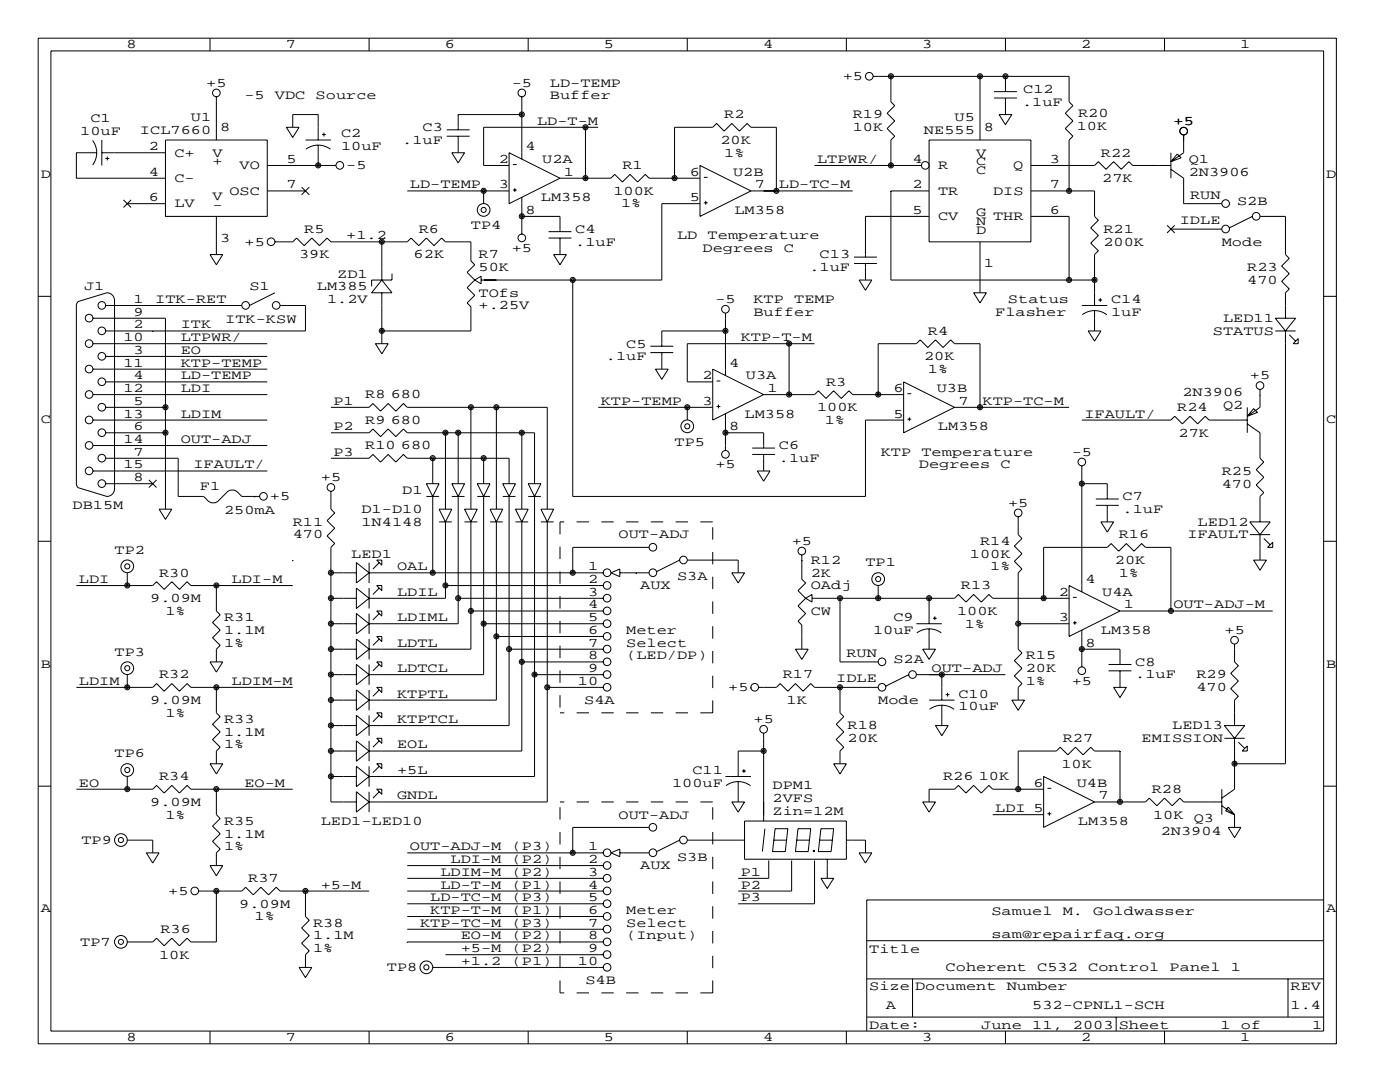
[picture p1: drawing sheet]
<svg xmlns="http://www.w3.org/2000/svg" width="279mm" height="216mm" viewBox="0 0 279 216" stroke-linecap="round" stroke-linejoin="round" font-family="sans-serif">
<g fill="none" stroke="#000" stroke-width=".2">
<path d="M7.6 7.6h259.1v200.7h-259.1zM10.2 10.2h254v195.5h-254zM41.9 7.6v2.6M43.2 19.3v8.6M73.7 7.6v2.6M104.1 19.3v12.4M105.4 7.6v2.6M137.2 7.6v2.6M168.9 7.6v2.6M174.2 15.2h39.2v5.1l.7 .8-1.5 1.5 1.5 1.5-1.5 1.6 1.5 1.5-.7 .7v10.2M177.8 15.2v5.1l.8 .8-1.6 1.5 1.6 1.5-1.6 1.6 1.6 1.5-.8 .7v5.1M195.6 15.2v12.7"/>
<path d="M198.4 19.6h4.5M198.4 18.3h4.5M200.7 15.2h.1M200.7 7.6v2.6M200.7 15.2v3.1M200.7 19.6v3.3M232.4 7.6v2.6M18.5 28a4.1 4.1 0 0 1 0 4.9M19.3 30.5h-4.1v5.1h17.8M20.3 30.5h12.7M20.3 27.9v5.1M21 31.6h.8"/>
<path d="M21.4 31.2v.8M24.6 39.9l1.6 1.5M26.2 39.9l-1.6 1.5M33 27.9h20.3v15.3h-20.3zM53.3 33h13.8M53.3 38.1h7.7M57.1 25.4h2.6l-1.3 2zM58.4 25.4v-2.5h5.1v5M60.2 37.3l1.5 1.6M61 27.9h5M61.1 29.8a4.1 4.1 0 0 1 4.8 0M61.7 37.3l-1.5 1.6"/>
<path d="M63.5 29v4M64.3 26.8h.7M64.6 26.5v.7M81.3 38.1h20.3M89.2 27.2h4.5M89.2 25.9h4.5M90.2 30.5h2.5l-1.3 2zM91.4 22.9h.1M91.4 22.9h12.7M91.4 22.9v3M91.4 27.2v3.3M96.5 38.1h.1"/>
<path d="M96.5 38.1v2.5M101.6 30.5l10.2 5.1-10.2 5zM102.4 37.9h.7M102.4 32.8h.7M102.7 37.5v.8M104.1 39.4v7.3M111.8 35.6h10.1l.8-.8 1.5 1.5 1.5-1.5 1.6 1.5 1.5-1.5 .7 .8h10.2M116.8 35.6h.1M116.8 25.4v10.2M119.4 25.4h-22.9v7.6h5.1M134.6 35.6v-10.2h7.6l.8-.8 1.5 1.6 1.5-1.6 1.6 1.6 1.5-1.6 .8 .8h5v12.7M139.7 33l10.2 5.1-10.2 5.1z"/>
<path d="M140.5 35.4h.7M149.9 38.1h20.3M162.6 33h21.3M177.8 38.1h.1M177.8 38.1v17.8h40.6M177.8 38.1h7.6M185.4 27.9h20.3v20.4h-20.3zM199.4 22.9h2.5l-1.2 2zM205.7 33h12.7l.8-.7 1.5 1.5 1.5-1.5 1.6 1.5 1.5-1.5 .8 .7h7.6M205.7 38.1h12.7v5.1l.8 .7-1.5 1.6 1.5 1.5-1.5 1.5 1.5 1.5-.8 .8v10.2M233.7 33.8l2.5 1.8v5h7.6M233.7 30.5v5.1"/>
<path d="M234.9 30.7l.8 .8-2 .8zM236.2 27.9h.1M236.2 26.9v3.6l-2.5 1.8M7.6 59.1h2.6M25.4 40.6h7.6M41.9 50.8h2.5l-1.2 2zM43.2 43.2v7.6M54.9 48.3h3.5l.8-.8 1.5 1.5 1.5-1.5 1.6 1.5 1.5-1.5 .7 .8h15.3l.7-.8 1.6 1.5 1.5-1.5 1.5 1.5 1.5-1.5 .8 .8h5.1v3.8l.7 .7-1.5 1.6 1.5 1.5M54.9 58.4l-5.1 2.6M76.2 48.3h.1M76.2 55.9l2 2.5h-4zM76.2 48.3v7.6"/>
<path d="M76.2 58.4v10.2M78.2 54.6v1.3h-4v1.2M94.7 55.9l-1.5 1.5 1.5 1.5-1.5 1.6 .8 .7v4.8h-17.8M94.7 55.9l1.3-.8v1.5zM104.1 43.2h7.7v3M109.5 47.5h4.5M109.5 46.2h4.5M110.5 50.8h2.5l-1.2 2zM111.8 47.5v3.3M114.3 55.9h.1M114.3 55.9v43.2h58.4v-15.3h7.6M139.7 40.6h-7.6v15.3h-36.1"/>
<path d="M140.5 40.5h.7M140.8 40.1v.7M170.4 52.6h4.6M170.4 51.3h4.6M171.4 55.9h2.6l-1.3 2zM172.7 52.6v3.3M185.4 43.2h-12.7v8.1M194.3 58.4h2.5l-1.2 2.1zM195.6 48.3v10.1M205.7 43.2h7.7v12.7M219.2 59.9h.8M219.6 59.5v.7"/>
<path d="M232.9 45l1.5 1.5M233.7 45.7h10.1M234.4 45l-1.5 1.5M249.9 43.2l-4.5 2.3M251.5 43.2h5v7.6l.8 .8-1.5 1.5 1.5 1.5-1.5 1.5 1.5 1.6-.8 .7v5.1M264.2 59.1h2.5M18.5 78.7h34.8M18.5 73.7h34.8M18.5 68.6h34.8M18.5 63.5h14.5v38.1M21.1 61h27.2M21.1 76.2h32.2"/>
<path d="M21.1 71.1h32.2M30.5 66h.1M55.9 61h5.1v5h-39.9M74.9 68.6h2.6l-1.3 2zM129.8 70.4h4.6M129.8 69.1h4.6M130.8 73.7h2.5l-1.2 2zM132.1 70.4v3.3M142.2 73.7l10.2 5-10.2 5.1zM143 76h.8M144.8 66h-12.7v3.1M144.8 62.5v12.4"/>
<path d="M152.4 78.7h10.2l.7-.7 1.5 1.5 1.6-1.5 1.5 1.5 1.5-1.5 .8 .7h10.1M157.5 68.6v10.1M162.6 68.6h-25.4v7.6h5M175.3 78.7v-10.1h7.6l.7-.8 1.6 1.5 1.5-1.5 1.5 1.5 1.5-1.5 .8 .8h5.1v12.7M180.3 76.2l10.2 5.1-10.2 5.1zM181.1 78.6h.8M215.9 61h5.1M216 62.8a4.1 4.1 0 0 1 4.9 0M217.2 66h2.5l-1.3 2.1zM218.4 62v4M251.5 78.7h.1M251.5 77.7v3.6l-2.6 1.8"/>
<path d="M254.5 66h4.1M254.5 63.5h4.1l-2.1 2.5zM256.5 66v86.4h-10.1M257.3 66.8l1.3 1.3M258.1 68.6l1-1v1zM15.5 97.2l-.3-.7 .1-35.8 .2-.5 5.8-1.8a1.52 1.52 0 0 1 1.6 1.5v37.6a1.52 1.52 0 0 1-1.6 1.6l-5.8-1.8M18.5 94h34.8M18.5 88.9h34.8M18.5 83.8h34.8M21.1 96.5h9.4M21.1 91.4h14.5v7.7h5l1.1 1 .5 .2h.7l.5-.2 2.1-2.1 .5-.2h.7l.5 .2 1.1 1.1h3.5M21.1 86.4h11.9"/>
<path d="M21.1 81.3h11.9M29.7 95.8l1.5 1.5M31.2 95.8l-1.5 1.5M50.8 99.1h.1M66 91.4h7.7l.7-.7 1.5 1.5 1.6-1.5 1.5 1.5 1.5-1.5 .8 .7h20.3v5.1M66 86.4h7.7l.7-.8 1.5 1.5 1.6-1.5 1.5 1.5 1.5-1.5 .8 .8h25.4v10.1M66 81.3h7.7l.7-.8 1.5 1.5 1.6-1.5 1.5 1.5 1.5-1.5 .8 .8h27.9v20.3M66 98v3.6l.8 .8-1.5 1.5 1.5 1.5-1.5 1.5 1.5 1.6-.8 .7v50.8h5.1M85.1 96.5h2.5l-1.2 2.6zM85.1 99.1h2.5M86.4 91.4v5.1M86.4 99.1v15.2"/>
<path d="M88.9 86.4v15.2M90.2 96.5h2.5l-1.3 2.6zM90.2 99.1h2.5M91.4 86.4v10.1M91.4 99.1v25.4h-17.7M94 81.3v20.3M95.2 96.5h2.6l-1.3 2.6zM95.2 99.1h2.6M96.5 99.1v35.5h-22.8M96.5 91.4v5.1M99.1 81.3v20.3M100.3 96.5h2.6l-1.3 2.6z"/>
<path d="M100.3 99.1h2.6M101.6 99.1v45.7h-27.9M104.1 86.4v15.2M105.4 96.5h2.5l-1.2 2.6zM105.4 99.1h2.5M106.7 99.1v55.8h-33M119.4 81.3h22.8M137.2 81.3h.1M137.2 81.3v2.5M143 81.1h.8M143.4 80.7v.8M144.8 86.4h7.6v3"/>
<path d="M144.8 82.5v7.4M150.1 90.7h4.6M150.1 89.4h4.6M151.1 94h2.6l-1.3 2zM152.4 90.7v3.3M181.1 83.6h.8M181.5 83.3v.7M190.5 81.3h22.9M215.9 96.5h5.1v3.1M215.9 83.8h17.8l.7-.7 1.6 1.5 1.5-1.5 1.5 1.5 1.5-1.5 .8 .7h7.6M215.9 93v25.1M218.7 99.6h4.6"/>
<path d="M248.9 84.6l2.6 1.8v5l.7 .8-1.5 1.5 1.5 1.5-1.5 1.6 1.5 1.5-.7 .8v5M248.9 81.3v5.1M250.2 81.5l.8 .8-2.1 .8zM7.6 108h2.6M15.2 116.8h15.3l.7-.7 1.6 1.5 1.5-1.5 1.5 1.5 1.5-1.5 .8 .7h20.3M25.4 114.3v2.5M31.7 101.6h2.6l-1.3 2zM43.2 116.8v5.1l.7 .8-1.5 1.5 1.5 1.5-1.5 1.6 1.5 1.5-.7 .7v2.6M58.4 111.8h.1M66 114.3h5.1M66 119.4h5.1M71.1 117.3l2.6 2.1-2.6 2z"/>
<path d="M71.1 112.3l2.6 2-2.6 2zM73.7 112.3v4M73.7 117.3v4.1M73.7 114.3h46.7M75.2 111.8h1v1zM75.2 116.8h1v1.1zM75.7 117.3l-1.3 1.3M75.7 112.3l-1.3 1.2M87.6 101.6h2.6l-1.3 2.5zM87.6 104.1h2.6M88.9 104.1v15.3h-15.2M88.9 116.8h31.5"/>
<path d="M91.4 119.4h29M92.7 101.6h2.5l-1.2 2.5zM92.7 104.1h2.5M94 104.1v25.4h-20.3M97.8 101.6h2.5l-1.2 2.5zM97.8 104.1h2.5M99.1 104.1v35.6h-25.4M102.9 101.6h2.5l-1.3 2.5zM102.9 104.1h2.5M104.1 104.1v45.8h-30.4M107.9 101.6h2.6l-1.3 2.5zM107.9 104.1h2.6"/>
<path d="M109.2 104.1v55.9h-35.5M121.9 114.3l1.8-.8v1.6zM123.7 114.3h5.8M127 114.3h.1M129.5 109.2h-15.2v5.1M135.6 111.8l-4.5 2.2M137.2 111.8h10.1v2.5M146 114.3h2.6l-1.3 2zM160 111.8h.1M160 110.7v4.9l.8 .7-1.5 1.6 1.5 1.5M160.8 119.4l-1.5 1.5 1.5 1.5-1.5 1.6 .7 .7v4.8M160.8 119.4l1.3-.8v1.5z"/>
<path d="M162.1 119.4h28.4l.8-.8 1.5 1.5 1.5-1.5 1.5 1.5 1.6-1.5 .7 .8h15.3M167.6 119.4v12.7h7.7M175.3 119.4h.1M175.3 116.8v2.6M185.4 119.4v5.1M203.2 103.1v3.6l.8 .7-1.6 1.6 1.6 1.5-1.6 1.5 1.6 1.5-.8 .8v15.2l.8 .8-1.6 1.5 1.6 1.5-1.6 1.6 1.6 1.5-.8 .8v2.5M208.3 119.4v-10.2h12.7l.7-.7 1.6 1.5 1.5-1.5 1.5 1.5 1.5-1.5 .8 .7h5.1v12.7M213.4 116.8l10.1 5.1-10.1 5.1zM214.1 119.2h.8M218.7 100.8h4.6M219.7 104.1h2.5l-1.2 2.1zM221 100.8v3.3"/>
<path d="M249.4 104.1h4.1l-2 2.6zM249.4 106.7h4.1M250.2 111.8h2.5l-1.2 2zM251.5 106.7v5.1M252.2 107.4l1.3 1.3M254 108.2v1h-1zM264.2 108h2.5M15.2 137.2h15.3l.7-.8 1.6 1.5 1.5-1.5 1.5 1.5 1.5-1.5 .8 .8h20.3M25.4 134.6v2.6M41.9 132.1h2.5l-1.2 2zM43.2 137.2v5l.7 .8-1.5 1.5 1.5 1.5-1.5 1.6 1.5 1.5-.7 .8v2.5M66 139.7h5.1"/>
<path d="M66 129.5h5.1M66 124.5h5.1M66 134.6h5.1M71.1 122.4l2.6 2.1-2.6 2zM71.1 127.5l2.6 2-2.6 2.1zM71.1 132.6l2.6 2-2.6 2.1zM71.1 137.7l2.6 2-2.6 2zM73.7 122.4v4.1M73.7 127.5v4.1M73.7 132.6v4.1M73.7 137.7v4M75.2 121.9h1v1z"/>
<path d="M75.2 127h1v1zM75.2 132.1h1v1zM75.2 137.2h1v1zM75.7 122.4l-1.3 1.3M75.7 127.5l-1.3 1.3M75.7 132.6l-1.3 1.3M75.7 137.7l-1.3 1.2M94 121.9h26.4M96.5 124.5h23.9M99.1 127h21.3M101.6 129.5h18.8M104.1 132.1h16.3"/>
<path d="M106.7 134.6h13.7M109.2 137.2h11.2M149.9 137.2h.1M151.4 137.2h3.5l.8-.8 1.5 1.5 1.5-1.5 1.6 1.5 1.5-1.5 .8 .8h12.7M158.7 129.5h2.6l-1.3 2.1zM167.6 137.2v5l.8 .8-1.5 1.5 1.5 1.5-1.5 1.6 1.5 1.5-.8 .8v2.5M181.4 134.6l-4.6 2.3M182.9 124.5h5.1M182.9 134.6h17.8M183 126.3a4.1 4.1 0 0 1 4.9 0M184.1 129.5h2.6l-1.3 2.1zM185.4 125.5v4"/>
<path d="M185.4 139.7h5.1M186.2 123.4h.7M186.6 123v.7M188 134.6v5.1M188.7 138.6h.8M189.1 138.2v.8M201.9 139.7h2.6l-1.3 2zM203.2 124.5h10.2M214.1 124.3h.8M214.5 123.9v.8M215.9 125.7v7.4M215.9 129.5h7.6v3.1"/>
<path d="M221.2 133.9h4.6M221.2 132.6h4.6M222.2 137.2h2.6l-1.3 2zM223.5 133.9v3.3M223.5 121.9h30.5M246.4 128.5v3.6l.7 .7-1.5 1.6 1.5 1.5-1.5 1.5 1.5 1.5-.7 .8v5.1M7.6 156.9h2.6M15.2 157.5h15.3l.7-.8 1.6 1.5 1.5-1.5 1.5 1.5 1.5-1.5 .8 .8h20.3M25.4 154.9v2.6M41.9 152.4h2.5l-1.2 2zM43.2 157.5v5.1l.7 .7-1.5 1.5 1.5 1.6-1.5 1.5 1.5 1.5-.7 .8v2.5M66 149.9h5.1"/>
<path d="M66 144.8h5.1M66 154.9h5.1M71.1 142.7l2.6 2.1-2.6 2zM71.1 147.8l2.6 2.1-2.6 2zM71.1 152.9l2.6 2-2.6 2.1zM71.1 158l2.6 2-2.6 2.1zM73.7 142.7v4.1M73.7 147.8v4.1M73.7 152.9v4.1M73.7 158v4.1M75.2 142.2h1v1.1zM75.2 147.3h1v1z"/>
<path d="M75.2 152.4h1v1zM75.2 157.5h1v1zM75.7 142.7l-1.3 1.3M75.7 152.9l-1.3 1.3M75.7 147.8l-1.3 1.3M75.7 158l-1.3 1.3M144.8 154.9h5.1M144.9 156.8a4.1 4.1 0 0 1 4.9 0M147.3 156v4M148.1 153.8h.7M148.5 153.5v.7M152.4 146.3v17.5"/>
<path d="M152.4 149.9h-5.1v5M166.4 152.4h2.5l-1.3 2zM185.5 141.5a4.1 4.1 0 0 1 4.9 0M186.7 144.8h2.5l-1.2 2zM188 140.7v4.1M208.3 157.5h-10.2l-.7-.8-1.6 1.5-1.5-1.5-1.5 1.5-1.5-1.5-.8 .8h-5.1v2.5M208.3 154.9l10.1 5.1-10.1 5.1zM209 157.3h.8M223.5 149.9h.1M223.5 149.9h-5.1l-.7-.8-1.5 1.5-1.6-1.5-1.5 1.5-1.5-1.5-.8 .8h-7.6v7.6M223.5 149.9v10.1M243.8 157.5v5.1"/>
<path d="M244.3 144.8h4.1l-2 2.5zM244.3 147.3h4.1M246.4 147.3v10.2l-2.6 1.8M247.1 148.1l1.3 1.3M247.9 149.9l1-1.1v1.1zM264.2 156.9h2.5M25.4 167.6h5.1v2.6M29.2 170.2h2.5l-1.2 2zM39.6 177.8h8.7l.7-.8 1.5 1.6 1.6-1.6 1.5 1.6 1.5-1.6 .8 .8h17.8M41.9 172.7h2.5l-1.2 2.1zM43.2 177.8v10.2h-5.1l-.8-.8-1.5 1.5-1.5-1.5-1.5 1.5-1.6-1.5-.7 .8h-5.1M61 177.8v5.1l.7 .7-1.5 1.6 1.5 1.5-1.5 1.5 1.5 1.5-.7 .8v2.5"/>
<path d="M81.3 177.8h39.1M81.3 170.2h39.1M81.3 172.7h39.1M81.3 175.3h39.1M121.9 170.2l1.8-.8v1.5zM123.7 170.2h5.8M129.5 165.1h-15.2v5.1M135.6 167.6l-4.5 2.3M137.2 167.6h11.4M146 160h2.6l-1.3 2.1zM148.6 163.8h20.3v7.6h-20.3zM152.4 162.6h.1"/>
<path d="M152.7 165.4l-.6 4.5M153.4 171.7v3.6h-6.1M154.4 167.6h2.6M154.7 165.4h2.5l-.5 4.5h-2.5zM158 171.7v6.1h-10.7M159 167.6h2.5M159.3 165.4h2.5l-.5 4.5h-2.6zM162.3 169.7h.3v.2h-.3zM162.6 171.7v8.6h-15.3M163.6 167.6h2.5M163.8 175.3h2.6l-1.3 2zM163.8 165.4h2.6l-.5 4.5h-2.6z"/>
<path d="M165.1 171.4v3.9M168.9 167.6h3.8v2.6M171.4 170.2h2.6l-1.3 2zM184.1 160h2.6l-1.3 2.1zM198.1 162.6h10.2M209 162.4h.8M209.4 162v.8M218.4 160h10.2l.8-.7 1.5 1.5 1.5-1.5 1.5 1.5 1.6-1.5 .7 .7h7.6M243.8 160.8l2.6 1.8M245.1 165.1h2.5l-1.2 2zM245.1 161l1.3 1.6-1.8-.8zM246.4 162.6v2.5"/>
<path d="M264.2 179.6h-91.2v26.1M59.7 193h2.5l-1.2 2.1zM81.3 188h.1M81.3 180.3h39.1M81.3 182.9h39.1M81.3 185.4h39.1M81.3 188h39.1M86.4 193h34M88.9 190.5h31.5M173 195.3h91.2M173 187.7h91.2M182.1 195.3v7.6"/>
<path d="M257 195.3v7.6M41.9 205.7v2.6M73.7 205.7v2.6M105.4 205.7v2.6M137.2 205.7v2.6M168.9 205.7v2.6M173 202.9h91.2M200.7 205.7v2.6M222.8 202.9v2.8M232.4 205.7v2.6"/>
<circle cx="43.2" cy="18.5" r=".76"/>
<circle cx="104.1" cy="18.5" r=".76"/>
<circle cx="173.5" cy="15.2" r=".76"/>
<circle cx="177.8" cy="15.2" r=".51"/>
<circle cx="177.8" cy="15.2" r=".25"/>
<circle cx="195.6" cy="15.2" r=".51"/>
<circle cx="195.6" cy="15.2" r=".25"/>
<circle cx="200.7" cy="15.2" r=".51"/>
<circle cx="200.7" cy="15.2" r=".25"/>
<circle cx="63.5" cy="33" r=".51"/>
<circle cx="63.5" cy="33" r=".25"/>
<circle cx="67.8" cy="33" r=".76"/>
<circle cx="96.5" cy="38.1" r=".51"/>
<circle cx="96.5" cy="38.1" r=".25"/>
<circle cx="104.1" cy="22.8" r=".51"/>
<circle cx="104.1" cy="22.8" r=".25"/>
<circle cx="116.8" cy="25.4" r=".51"/>
<circle cx="116.8" cy="35.5" r=".51"/>
<circle cx="116.8" cy="25.4" r=".25"/>
<circle cx="116.8" cy="35.5" r=".25"/>
<circle cx="134.6" cy="35.5" r=".51"/>
<circle cx="134.6" cy="35.5" r=".25"/>
<circle cx="154.9" cy="38.1" r=".51"/>
<circle cx="154.9" cy="38.1" r=".25"/>
<circle cx="177.8" cy="33" r=".51"/>
<circle cx="177.8" cy="33" r=".25"/>
<circle cx="184.7" cy="33" r=".76"/>
<circle cx="213.4" cy="38.1" r=".51"/>
<circle cx="213.4" cy="38.1" r=".25"/>
<circle cx="236.2" cy="26.2" r=".76"/>
<circle cx="54.1" cy="48.2" r=".76"/>
<circle cx="76.2" cy="48.2" r=".51"/>
<circle cx="76.2" cy="48.2" r=".25"/>
<circle cx="96.5" cy="41.9" r="1.27"/>
<circle cx="96.5" cy="41.9" r=".51"/>
<circle cx="104.1" cy="43.2" r=".51"/>
<circle cx="104.1" cy="47.5" r=".76"/>
<circle cx="104.1" cy="43.2" r=".25"/>
<circle cx="114.3" cy="55.9" r=".51"/>
<circle cx="114.3" cy="55.9" r=".25"/>
<circle cx="213.4" cy="55.9" r=".51"/>
<circle cx="213.4" cy="55.9" r=".25"/>
<circle cx="218.4" cy="55.9" r=".51"/>
<circle cx="218.4" cy="55.9" r=".25"/>
<circle cx="244.6" cy="40.6" r=".76"/>
<circle cx="244.6" cy="45.7" r=".76"/>
<circle cx="250.7" cy="43.2" r=".76"/>
<circle cx="17.8" cy="63.5" r=".76"/>
<circle cx="17.8" cy="78.7" r=".76"/>
<circle cx="17.8" cy="68.6" r=".76"/>
<circle cx="17.8" cy="73.6" r=".76"/>
<circle cx="20.3" cy="76.2" r=".76"/>
<circle cx="20.3" cy="66" r=".76"/>
<circle cx="20.3" cy="60.9" r=".76"/>
<circle cx="20.3" cy="71.1" r=".76"/>
<circle cx="49" cy="60.9" r=".76"/>
<circle cx="55.1" cy="60.9" r=".76"/>
<circle cx="76.2" cy="66" r=".51"/>
<circle cx="76.2" cy="66" r=".25"/>
<circle cx="144.8" cy="66" r=".51"/>
<circle cx="144.8" cy="61.7" r=".76"/>
<circle cx="144.8" cy="66" r=".25"/>
<circle cx="157.5" cy="68.6" r=".51"/>
<circle cx="157.5" cy="78.7" r=".51"/>
<circle cx="157.5" cy="68.6" r=".25"/>
<circle cx="157.5" cy="78.7" r=".25"/>
<circle cx="175.3" cy="78.7" r=".51"/>
<circle cx="175.3" cy="78.7" r=".25"/>
<circle cx="251.5" cy="76.9" r=".76"/>
<circle cx="17.8" cy="94" r=".76"/>
<circle cx="17.8" cy="88.9" r=".76"/>
<circle cx="17.8" cy="83.8" r=".76"/>
<circle cx="20.3" cy="81.3" r=".76"/>
<circle cx="20.3" cy="96.5" r=".76"/>
<circle cx="20.3" cy="86.3" r=".76"/>
<circle cx="20.3" cy="91.4" r=".76"/>
<circle cx="33" cy="81.3" r=".51"/>
<circle cx="33" cy="86.3" r=".51"/>
<circle cx="33" cy="81.3" r=".25"/>
<circle cx="33" cy="86.3" r=".25"/>
<circle cx="52.6" cy="99" r=".76"/>
<circle cx="66" cy="97.3" r=".76"/>
<circle cx="86.4" cy="91.4" r=".51"/>
<circle cx="86.4" cy="91.4" r=".25"/>
<circle cx="88.9" cy="86.3" r=".51"/>
<circle cx="88.9" cy="86.3" r=".25"/>
<circle cx="91.4" cy="86.3" r=".51"/>
<circle cx="91.4" cy="86.3" r=".25"/>
<circle cx="94" cy="81.3" r=".51"/>
<circle cx="94" cy="81.3" r=".25"/>
<circle cx="96.5" cy="91.4" r=".51"/>
<circle cx="96.5" cy="91.4" r=".25"/>
<circle cx="99.1" cy="81.3" r=".51"/>
<circle cx="99.1" cy="81.3" r=".25"/>
<circle cx="104.1" cy="86.3" r=".51"/>
<circle cx="104.1" cy="86.3" r=".25"/>
<circle cx="137.2" cy="85.1" r="1.27"/>
<circle cx="137.2" cy="85.1" r=".51"/>
<circle cx="137.2" cy="81.3" r=".51"/>
<circle cx="137.2" cy="81.3" r=".25"/>
<circle cx="144.8" cy="86.3" r=".51"/>
<circle cx="144.8" cy="90.7" r=".76"/>
<circle cx="144.8" cy="86.3" r=".25"/>
<circle cx="195.6" cy="81.3" r=".51"/>
<circle cx="195.6" cy="81.3" r=".25"/>
<circle cx="215.9" cy="96.5" r=".51"/>
<circle cx="215.9" cy="92.2" r=".76"/>
<circle cx="215.9" cy="96.5" r=".25"/>
<circle cx="25.4" cy="113" r="1.27"/>
<circle cx="25.4" cy="113" r=".51"/>
<circle cx="25.4" cy="116.8" r=".51"/>
<circle cx="25.4" cy="116.8" r=".25"/>
<circle cx="43.2" cy="116.8" r=".51"/>
<circle cx="43.2" cy="116.8" r=".25"/>
<circle cx="66" cy="119.4" r=".51"/>
<circle cx="66" cy="114.3" r=".51"/>
<circle cx="66" cy="114.3" r=".25"/>
<circle cx="66" cy="119.4" r=".25"/>
<circle cx="86.4" cy="114.3" r=".51"/>
<circle cx="86.4" cy="114.3" r=".25"/>
<circle cx="88.9" cy="116.8" r=".51"/>
<circle cx="88.9" cy="116.8" r=".25"/>
<circle cx="91.4" cy="119.4" r=".51"/>
<circle cx="91.4" cy="119.4" r=".25"/>
<circle cx="114.3" cy="114.3" r=".51"/>
<circle cx="114.3" cy="114.3" r=".25"/>
<circle cx="121.2" cy="119.4" r=".76"/>
<circle cx="121.2" cy="114.3" r=".76"/>
<circle cx="121.2" cy="116.8" r=".76"/>
<circle cx="130.3" cy="109.2" r=".76"/>
<circle cx="130.3" cy="114.3" r=".76"/>
<circle cx="136.4" cy="111.7" r=".76"/>
<circle cx="160" cy="110" r=".76"/>
<circle cx="167.6" cy="119.4" r=".51"/>
<circle cx="167.6" cy="119.4" r=".25"/>
<circle cx="175.3" cy="115.5" r="1.27"/>
<circle cx="175.3" cy="119.4" r=".51"/>
<circle cx="175.3" cy="115.5" r=".51"/>
<circle cx="175.3" cy="119.4" r=".25"/>
<circle cx="185.4" cy="119.4" r=".51"/>
<circle cx="185.4" cy="119.4" r=".25"/>
<circle cx="203.2" cy="102.3" r=".76"/>
<circle cx="208.3" cy="119.4" r=".51"/>
<circle cx="208.3" cy="119.4" r=".25"/>
<circle cx="25.4" cy="133.3" r="1.27"/>
<circle cx="25.4" cy="137.1" r=".51"/>
<circle cx="25.4" cy="133.3" r=".51"/>
<circle cx="25.4" cy="137.1" r=".25"/>
<circle cx="43.2" cy="137.1" r=".51"/>
<circle cx="43.2" cy="137.1" r=".25"/>
<circle cx="66" cy="139.7" r=".51"/>
<circle cx="66" cy="134.6" r=".51"/>
<circle cx="66" cy="124.4" r=".51"/>
<circle cx="66" cy="129.5" r=".51"/>
<circle cx="66" cy="139.7" r=".25"/>
<circle cx="66" cy="134.6" r=".25"/>
<circle cx="66" cy="124.4" r=".25"/>
<circle cx="66" cy="129.5" r=".25"/>
<circle cx="94" cy="121.9" r=".51"/>
<circle cx="94" cy="121.9" r=".25"/>
<circle cx="96.5" cy="124.4" r=".51"/>
<circle cx="96.5" cy="124.4" r=".25"/>
<circle cx="99.1" cy="127" r=".51"/>
<circle cx="99.1" cy="127" r=".25"/>
<circle cx="101.6" cy="129.5" r=".51"/>
<circle cx="101.6" cy="129.5" r=".25"/>
<circle cx="104.1" cy="132.1" r=".51"/>
<circle cx="104.1" cy="132.1" r=".25"/>
<circle cx="106.7" cy="134.6" r=".51"/>
<circle cx="106.7" cy="134.6" r=".25"/>
<circle cx="109.2" cy="137.1" r=".51"/>
<circle cx="109.2" cy="137.1" r=".25"/>
<circle cx="121.2" cy="132.1" r=".76"/>
<circle cx="121.2" cy="124.4" r=".76"/>
<circle cx="121.2" cy="137.1" r=".76"/>
<circle cx="121.2" cy="127" r=".76"/>
<circle cx="121.2" cy="121.9" r=".76"/>
<circle cx="121.2" cy="134.6" r=".76"/>
<circle cx="121.2" cy="129.5" r=".76"/>
<circle cx="150.6" cy="137.1" r=".76"/>
<circle cx="167.6" cy="137.1" r=".51"/>
<circle cx="167.6" cy="137.1" r=".25"/>
<circle cx="176" cy="132.1" r=".76"/>
<circle cx="176" cy="137.1" r=".76"/>
<circle cx="182.1" cy="134.6" r=".76"/>
<circle cx="188" cy="134.6" r=".51"/>
<circle cx="188" cy="134.6" r=".25"/>
<circle cx="203.2" cy="124.4" r=".51"/>
<circle cx="203.2" cy="124.4" r=".25"/>
<circle cx="215.9" cy="129.5" r=".51"/>
<circle cx="215.9" cy="133.8" r=".76"/>
<circle cx="215.9" cy="129.5" r=".25"/>
<circle cx="233.7" cy="121.9" r=".51"/>
<circle cx="233.7" cy="121.9" r=".25"/>
<circle cx="246.4" cy="127.7" r=".76"/>
<circle cx="25.4" cy="153.6" r="1.27"/>
<circle cx="25.4" cy="157.5" r=".51"/>
<circle cx="25.4" cy="153.6" r=".51"/>
<circle cx="25.4" cy="157.5" r=".25"/>
<circle cx="43.2" cy="157.5" r=".51"/>
<circle cx="43.2" cy="157.5" r=".25"/>
<circle cx="66" cy="149.8" r=".51"/>
<circle cx="66" cy="144.8" r=".51"/>
<circle cx="66" cy="154.9" r=".51"/>
<circle cx="66" cy="149.8" r=".25"/>
<circle cx="66" cy="144.8" r=".25"/>
<circle cx="66" cy="154.9" r=".25"/>
<circle cx="152.4" cy="149.8" r=".51"/>
<circle cx="152.4" cy="145.5" r=".76"/>
<circle cx="152.4" cy="149.8" r=".25"/>
<circle cx="203.2" cy="157.5" r=".51"/>
<circle cx="203.2" cy="157.5" r=".25"/>
<circle cx="223.5" cy="160" r=".51"/>
<circle cx="223.5" cy="160" r=".25"/>
<circle cx="246.4" cy="152.4" r=".51"/>
<circle cx="246.4" cy="152.4" r=".25"/>
<circle cx="24.1" cy="167.6" r="1.27"/>
<circle cx="24.1" cy="167.6" r=".51"/>
<circle cx="38.9" cy="177.8" r=".76"/>
<circle cx="43.2" cy="177.8" r=".51"/>
<circle cx="43.2" cy="177.8" r=".25"/>
<circle cx="61" cy="177.8" r=".51"/>
<circle cx="61" cy="177.8" r=".25"/>
<circle cx="114.3" cy="170.2" r=".51"/>
<circle cx="114.3" cy="170.2" r=".25"/>
<circle cx="121.2" cy="170.2" r=".76"/>
<circle cx="121.2" cy="175.2" r=".76"/>
<circle cx="121.2" cy="177.8" r=".76"/>
<circle cx="121.2" cy="172.7" r=".76"/>
<circle cx="130.3" cy="170.2" r=".76"/>
<circle cx="130.3" cy="165.1" r=".76"/>
<circle cx="136.4" cy="167.6" r=".76"/>
<circle cx="24.1" cy="187.9" r="1.27"/>
<circle cx="24.1" cy="187.9" r=".51"/>
<circle cx="85.1" cy="193" r="1.27"/>
<circle cx="85.1" cy="193" r=".51"/>
<circle cx="121.2" cy="187.9" r=".76"/>
<circle cx="121.2" cy="182.9" r=".76"/>
<circle cx="121.2" cy="193" r=".76"/>
<circle cx="121.2" cy="185.4" r=".76"/>
<circle cx="121.2" cy="180.3" r=".76"/>
<circle cx="121.2" cy="190.5" r=".76"/>
</g>
<path d="M111.8 104.1v38.1M142.2 104.1h-30.4M142.2 142.2h-30.4M142.2 142.2v-38.1M142.2 160h-30.4M111.8 198.1v-38.1M142.2 198.1h-30.4M142.2 198.1v-38.1" fill="none" stroke="#000" stroke-width=".2" stroke-dasharray="2.5" stroke-linecap="butt"/>
<g font-size="2.6">
<text x="25.3" y="9.7">8</text>
<text x="57" y="9.7">7</text>
<text x="88.8" y="9.7">6</text>
<text x="120.5" y="9.7">5</text>
<text x="152.3" y="9.7">4</text>
<text x="184" y="9.7">3</text>
<text x="215.8" y="9.7">2</text>
<text x="247.5" y="9.7">1</text>
<text x="41.2" y="17.3">+5</text>
<text x="102.1" y="17.3">-5</text>
<text x="109.7" y="17.3">LD-TEMP</text>
<text x="168.2" y="16">+5</text>
<text x="48.8" y="19.8">-5</text>
<text x="54.9" y="19.8">VDC</text>
<text x="63" y="19.8">Source</text>
<text x="109.7" y="19.8">Buffer</text>
<text x="144.5" y="23.6">R2</text>
<text x="170.2" y="23.6">R19</text>
<text x="204" y="21.1">.1uF</text>
<text x="204.2" y="18.5">C12</text>
<text x="215.1" y="23.4">R20</text>
<text x="16" y="26.9">10uF</text>
<text x="18" y="24.4">C1</text>
<text x="27.9" y="26.7">ICL7660</text>
<text x="29.7" y="30">2</text>
<text x="38.1" y="24.1">U1</text>
<text x="43.9" y="26.2">8</text>
<text x="68.1" y="27.4">C2</text>
<text x="68.1" y="30">10uF</text>
<text x="80.3" y="28.7">.1uF</text>
<text x="84.3" y="26.2">C3</text>
<text x="104.9" y="30">4</text>
<text x="107.2" y="24.9">LD-T-M</text>
<text x="143.8" y="28.7">20K</text>
<text x="170.2" y="26.2">10K</text>
<text x="184.4" y="26.7">NE555</text>
<text x="190.5" y="24.1">U5</text>
<text x="196.3" y="26.2">8</text>
<text x="214.9" y="25.9">10K</text>
<text x="234.2" y="24.9">+5</text>
<text x="8.1" y="35.5">D</text>
<text x="29.7" y="35.1">4</text>
<text x="34.8" y="31.2">C+</text>
<text x="42.4" y="31.2">V</text>
<text x="42.4" y="33">+</text>
<text x="47.8" y="33.8">VO</text>
<text x="57.1" y="32.5">5</text>
<text x="69.1" y="33.8">-5</text>
<text x="99.6" y="32.5">2</text>
<text x="108.2" y="32.5">U2A</text>
<text x="112.5" y="35.1">1</text>
<text x="124.2" y="33.8">R1</text>
<text x="137.7" y="35.1">6</text>
<text x="144.5" y="31.2">1%</text>
<text x="146.3" y="35.1">U2B</text>
<text x="163.1" y="32.5">LTPWR/</text>
<text x="182.1" y="32.5">4</text>
<text x="187.2" y="33.8">R</text>
<text x="194.8" y="31.2">V</text>
<text x="194.8" y="33">C</text>
<text x="194.8" y="34.8">C</text>
<text x="202.2" y="33.8">Q</text>
<text x="209.5" y="32.5">3</text>
<text x="219.7" y="31.2">R22</text>
<text x="237.2" y="32.5">Q1</text>
<text x="237.2" y="35.1">2N3906</text>
<text x="264.7" y="35.5">D</text>
<text x="29.7" y="40.1">6</text>
<text x="34.8" y="36.3">C-</text>
<text x="34.8" y="41.4">LV</text>
<text x="42.4" y="39.9">V</text>
<text x="42.4" y="41.7">-</text>
<text x="45.8" y="38.9">OSC</text>
<text x="57.1" y="37.6">7</text>
<text x="81.8" y="37.6">LD-TEMP</text>
<text x="99.6" y="37.6">3</text>
<text x="107.9" y="40.1">LM358</text>
<text x="122.4" y="38.9">100K</text>
<text x="124" y="41.4">1%</text>
<text x="137.7" y="40.1">5</text>
<text x="150.6" y="37.6">7</text>
<text x="155.4" y="37.6">LD-TC-M</text>
<text x="182.1" y="37.6">2</text>
<text x="187.2" y="38.9">TR</text>
<text x="198.2" y="38.9">DIS</text>
<text x="209.5" y="37.6">7</text>
<text x="220" y="36.3">27K</text>
<text x="237.5" y="39.6">RUN</text>
<text x="246.9" y="40.9">S2B</text>
<text x="60.7" y="46.5">R5</text>
<text x="69.1" y="47.8">+1.2</text>
<text x="83.6" y="46.5">R6</text>
<text x="94" y="45.7">TP4</text>
<text x="104.9" y="42.7">8</text>
<text x="114.8" y="46.5">C4</text>
<text x="135.1" y="47.8">LD</text>
<text x="141.2" y="47.8">Temperature</text>
<text x="146.6" y="42.7">LM358</text>
<text x="182.1" y="42.7">5</text>
<text x="187.2" y="43.9">CV</text>
<text x="194.8" y="43.2">G</text>
<text x="194.8" y="45">N</text>
<text x="194.8" y="46.7">D</text>
<text x="198.2" y="43.9">THR</text>
<text x="209.5" y="42.7">6</text>
<text x="220.2" y="46.5">R21</text>
<text x="235.5" y="44.7">IDLE</text>
<text x="43.9" y="48.3">3</text>
<text x="48.8" y="49">+5</text>
<text x="59.7" y="51.6">39K</text>
<text x="82.5" y="51.6">62K</text>
<text x="95.5" y="51.6">R7</text>
<text x="102.1" y="50.3">+5</text>
<text x="114.8" y="49">.1uF</text>
<text x="140.2" y="50.3">Degrees</text>
<text x="156.5" y="50.3">C</text>
<text x="163.6" y="51.6">C13</text>
<text x="196.3" y="53.3">1</text>
<text x="220.2" y="49">200K</text>
<text x="243.8" y="49">Mode</text>
<text x="16.8" y="57.9">J1</text>
<text x="49.8" y="57.9">S1</text>
<text x="63.2" y="57.9">LM385</text>
<text x="67.3" y="55.4">ZD1</text>
<text x="95.5" y="54.1">50K</text>
<text x="95.5" y="59.2">TOfs</text>
<text x="161.5" y="54.1">.1uF</text>
<text x="248.9" y="54.1">R23</text>
<text x="248.9" y="56.6">470</text>
<text x="26.7" y="65.5">2</text>
<text x="26.7" y="63">9</text>
<text x="26.7" y="60.5">1</text>
<text x="31" y="60.5">ITK-RET</text>
<text x="36.1" y="65.5">ITK</text>
<text x="45" y="64.5">ITK-KSW</text>
<text x="65.3" y="60.5">1.2V</text>
<text x="95.5" y="61.7">+.25V</text>
<text x="142.8" y="60.5">-5</text>
<text x="150.4" y="63">Buffer</text>
<text x="150.4" y="60.5">KTP</text>
<text x="158.5" y="60.5">TEMP</text>
<text x="198.6" y="63">Flasher</text>
<text x="201.2" y="60.5">Status</text>
<text x="221.7" y="60.5">C14</text>
<text x="221.7" y="63">1uF</text>
<text x="244.1" y="64.3">LED11</text>
<text x="24.6" y="68.1">10</text>
<text x="26.7" y="70.6">3</text>
<text x="36.1" y="70.6">EO</text>
<text x="36.1" y="68.1">LTPWR/</text>
<text x="120.9" y="71.9">.1uF</text>
<text x="125" y="69.3">C5</text>
<text x="147.8" y="68.1">KTP-T-M</text>
<text x="184.4" y="71.9">20K</text>
<text x="185.2" y="66.8">R4</text>
<text x="242.1" y="66.8">STATUS</text>
<text x="24.6" y="73.2">11</text>
<text x="26.7" y="75.7">4</text>
<text x="36.1" y="75.7">LD-TEMP</text>
<text x="36.1" y="73.2">KTP-TEMP</text>
<text x="140.2" y="75.7">2</text>
<text x="145.5" y="73.2">4</text>
<text x="148.8" y="75.7">U3A</text>
<text x="164.8" y="77">R3</text>
<text x="185.2" y="74.4">1%</text>
<text x="249.5" y="75.7">+5</text>
<text x="24.6" y="83.3">13</text>
<text x="24.6" y="78.2">12</text>
<text x="26.7" y="80.8">5</text>
<text x="36.1" y="78.2">LDI</text>
<text x="36.1" y="83.3">LDIM</text>
<text x="66.5" y="80.8">P1</text>
<text x="72.9" y="79.5">R8 680</text>
<text x="119.9" y="80.8">KTP-TEMP</text>
<text x="140.2" y="80.8">3</text>
<text x="148.6" y="83.3">LM358</text>
<text x="153.2" y="78.2">1</text>
<text x="163.1" y="82">100K</text>
<text x="178.3" y="83.3">5</text>
<text x="178.3" y="78.2">6</text>
<text x="186.9" y="78.2">U3B</text>
<text x="191.3" y="80.8">7</text>
<text x="196.1" y="80.8">KTP-TC-M</text>
<text x="216.4" y="83.3">IFAULT/</text>
<text x="234.9" y="82">R24</text>
<text x="236" y="79">2N3906</text>
<text x="244.1" y="81.5">Q2</text>
<text x="8.1" y="84.3">C</text>
<text x="24.6" y="88.4">14</text>
<text x="26.7" y="85.9">6</text>
<text x="36.1" y="88.4">OUT-ADJ</text>
<text x="66.5" y="85.9">P2</text>
<text x="72.9" y="84.6">R9 680</text>
<text x="72.9" y="89.7">R10 680</text>
<text x="134.6" y="88.9">TP5</text>
<text x="145.5" y="85.9">8</text>
<text x="155.4" y="89.7">C6</text>
<text x="164.6" y="84.6">1%</text>
<text x="187.2" y="85.9">LM358</text>
<text x="235.2" y="87.1">27K</text>
<text x="264.7" y="84.3">C</text>
<text x="24.6" y="93.5">15</text>
<text x="26.7" y="90.9">7</text>
<text x="38.6" y="93.5">IFAULT/</text>
<text x="66.5" y="90.9">P3</text>
<text x="142.8" y="93.5">+5</text>
<text x="155.4" y="92.2">.1uF</text>
<text x="175.8" y="90.9">KTP</text>
<text x="183.4" y="93.5">Degrees</text>
<text x="183.9" y="90.9">Temperature</text>
<text x="199.6" y="93.5">C</text>
<text x="213.9" y="90.9">-5</text>
<text x="243.8" y="94.7">R25</text>
<text x="14.5" y="101.6">DB15M</text>
<text x="26.7" y="96">8</text>
<text x="39.9" y="97.8">F1</text>
<text x="53.8" y="99.8">+5</text>
<text x="64" y="96">+5</text>
<text x="80.3" y="98.6">D1</text>
<text x="201.2" y="101.1">+5</text>
<text x="224" y="99.8">C7</text>
<text x="243.8" y="97.3">470</text>
<text x="44.7" y="102.6">250mA</text>
<text x="58.4" y="104.9">R11</text>
<text x="58.4" y="107.4">470</text>
<text x="72.1" y="102.4">D1-D10</text>
<text x="72.1" y="104.9">1N4148</text>
<text x="123.4" y="107.4">OUT-ADJ</text>
<text x="223.3" y="107.4">R16</text>
<text x="224" y="102.4">.1uF</text>
<text x="237" y="107.4">IFAULT</text>
<text x="239" y="104.9">LED12</text>
<text x="22.9" y="110.5">TP2</text>
<text x="70.1" y="111.3">LED1</text>
<text x="79.2" y="113.8">OAL</text>
<text x="117.3" y="113.8">1</text>
<text x="158" y="108.7">+5</text>
<text x="161.8" y="112.5">R12</text>
<text x="172.7" y="113">TP1</text>
<text x="193.5" y="111.3">100K</text>
<text x="195.6" y="108.7">R14</text>
<text x="197.6" y="113.8">1%</text>
<text x="222.5" y="112.5">20K</text>
<text x="15.7" y="116.3">LDI</text>
<text x="31.7" y="115.1">R30</text>
<text x="46.2" y="116.3">LDI-M</text>
<text x="79.2" y="118.9">LDIL</text>
<text x="117.3" y="116.3">2</text>
<text x="117.3" y="118.9">3</text>
<text x="127.8" y="117.6">AUX</text>
<text x="135.1" y="115.8">S3A</text>
<text x="161.8" y="115.1">2K</text>
<text x="161.8" y="117.6">OAdj</text>
<text x="191.8" y="117.6">R13</text>
<text x="211.3" y="118.9">2</text>
<text x="216.7" y="116.3">4</text>
<text x="220" y="118.9">U4A</text>
<text x="223.3" y="115.1">1%</text>
<text x="30" y="120.1">9.09M</text>
<text x="33" y="122.7">1%</text>
<text x="44.7" y="124">R31</text>
<text x="79.2" y="124">LDIML</text>
<text x="117.3" y="121.4">4</text>
<text x="117.3" y="124">5</text>
<text x="161.8" y="122.7">CW</text>
<text x="178.3" y="124">C9</text>
<text x="191" y="122.7">100K</text>
<text x="192.5" y="125.2">1%</text>
<text x="211.3" y="124">3</text>
<text x="224.3" y="121.4">1</text>
<text x="234.2" y="121.4">OUT-ADJ-M</text>
<text x="22.9" y="130.8">TP3</text>
<text x="44.7" y="126.5">1.1M</text>
<text x="44.7" y="129">1%</text>
<text x="79.2" y="129">LDTL</text>
<text x="117.3" y="126.5">6</text>
<text x="117.3" y="129">7</text>
<text x="117.3" y="131.6">8</text>
<text x="125" y="126.5">Meter</text>
<text x="125" y="129">Select</text>
<text x="125" y="131.6">(LED/DP)</text>
<text x="168.9" y="131.1">RUN</text>
<text x="174.2" y="126.5">10uF</text>
<text x="204.7" y="131.6">R15</text>
<text x="216.7" y="129">8</text>
<text x="219.7" y="126.5">LM358</text>
<text x="244.4" y="126.5">+5</text>
<text x="8.1" y="133.2">B</text>
<text x="15.7" y="136.7">LDIM</text>
<text x="31.7" y="135.4">R32</text>
<text x="46.2" y="136.7">LDIM-M</text>
<text x="79.2" y="134.1">LDTCL</text>
<text x="115.3" y="136.7">10</text>
<text x="117.3" y="134.1">9</text>
<text x="145.3" y="137.9">+5</text>
<text x="156.2" y="135.4">R17</text>
<text x="166.9" y="136.1">IDLE</text>
<text x="178.3" y="132.3">S2A</text>
<text x="185.9" y="134.1">OUT-ADJ</text>
<text x="204.7" y="134.1">20K</text>
<text x="204.7" y="136.7">1%</text>
<text x="213.9" y="136.7">+5</text>
<text x="226.6" y="132.8">C8</text>
<text x="226.6" y="135.4">.1uF</text>
<text x="238.8" y="135.4">R29</text>
<text x="238.8" y="137.9">470</text>
<text x="264.7" y="133.2">B</text>
<text x="30" y="140.5">9.09M</text>
<text x="33" y="143">1%</text>
<text x="79.2" y="139.2">KTPTL</text>
<text x="116.6" y="140.5">S4A</text>
<text x="157" y="140.5">1K</text>
<text x="175.3" y="140.5">Mode</text>
<text x="191.3" y="139.2">C10</text>
<text x="191.3" y="141.7">10uF</text>
<text x="44.7" y="144.3">R33</text>
<text x="44.7" y="146.8">1.1M</text>
<text x="44.7" y="149.4">1%</text>
<text x="79.2" y="149.4">EOL</text>
<text x="79.2" y="144.3">KTPTCL</text>
<text x="150.4" y="144.3">+5</text>
<text x="169.2" y="145.5">R18</text>
<text x="169.2" y="148.1">20K</text>
<text x="212.1" y="148.1">R27</text>
<text x="227.8" y="148.1">EMISSION</text>
<text x="233.9" y="145.5">LED13</text>
<text x="22.9" y="151.1">TP6</text>
<text x="31.7" y="155.7">R34</text>
<text x="79.2" y="154.4">+5L</text>
<text x="138.2" y="154.4">C11</text>
<text x="188.2" y="155.7">R26 10K</text>
<text x="211.8" y="153.2">10K</text>
<text x="15.7" y="157">EO</text>
<text x="30" y="160.8">9.09M</text>
<text x="48.8" y="157">EO-M</text>
<text x="79.2" y="159.5">GNDL</text>
<text x="134.1" y="157">100uF</text>
<text x="154.2" y="157.5">DPM1</text>
<text x="154.2" y="160">2VFS</text>
<text x="206.2" y="157">6</text>
<text x="214.9" y="157">U4B</text>
<text x="219.2" y="159.5">7</text>
<text x="229.9" y="158.2">R28</text>
<text x="33" y="163.3">1%</text>
<text x="44.7" y="164.6">R35</text>
<text x="44.7" y="167.1">1.1M</text>
<text x="64" y="164.6">LED1-LED10</text>
<text x="123.4" y="163.3">OUT-ADJ</text>
<text x="154.2" y="162.6">Zin=12M</text>
<text x="198.6" y="162.1">LDI 5</text>
<text x="215.1" y="164.6">LM358</text>
<text x="230.1" y="163.3">10K</text>
<text x="231.6" y="166.6">2N3904</text>
<text x="238.3" y="164.1">Q3</text>
<text x="16.3" y="168.4">TP9</text>
<text x="44.7" y="169.7">1%</text>
<text x="81.8" y="169.7">OUT-ADJ-M</text>
<text x="89.9" y="172.2">LDI-M</text>
<text x="102.1" y="169.7">(P3)</text>
<text x="102.1" y="172.2">(P2)</text>
<text x="117.3" y="169.7">1</text>
<text x="117.3" y="172.2">2</text>
<text x="127.8" y="173.5">AUX</text>
<text x="135.1" y="171.7">S3B</text>
<text x="33.6" y="178.6">+5</text>
<text x="49.5" y="176">R37</text>
<text x="64" y="177.3">+5-M</text>
<text x="85.9" y="179.8">LD-TC-M</text>
<text x="87.9" y="174.8">LDIM-M</text>
<text x="87.9" y="177.3">LD-T-M</text>
<text x="102.1" y="174.8">(P2)</text>
<text x="102.1" y="177.3">(P1)</text>
<text x="102.1" y="179.8">(P3)</text>
<text x="117.3" y="174.8">3</text>
<text x="117.3" y="177.3">4</text>
<text x="117.3" y="179.8">5</text>
<text x="147.8" y="174.8">P1</text>
<text x="147.8" y="177.3">P2</text>
<text x="147.8" y="179.8">P3</text>
<text x="8.1" y="182.1">A</text>
<text x="47.8" y="181.1">9.09M</text>
<text x="50.8" y="183.6">1%</text>
<text x="62.5" y="184.9">R38</text>
<text x="83.8" y="184.9">KTP-TC-M</text>
<text x="85.9" y="182.4">KTP-T-M</text>
<text x="102.1" y="182.4">(P1)</text>
<text x="102.1" y="184.9">(P3)</text>
<text x="117.3" y="182.4">6</text>
<text x="117.3" y="184.9">7</text>
<text x="125" y="182.4">Meter</text>
<text x="125" y="184.9">Select</text>
<text x="197.9" y="182.6">Samuel</text>
<text x="212.1" y="182.6">M.</text>
<text x="218.2" y="182.6">Goldwasser</text>
<text x="264.7" y="182.1">A</text>
<text x="16" y="188.7">TP7</text>
<text x="31.7" y="191.3">10K</text>
<text x="32" y="186.2">R36</text>
<text x="62.5" y="187.5">1.1M</text>
<text x="62.5" y="190">1%</text>
<text x="91.9" y="190">+5-M</text>
<text x="91.9" y="187.5">EO-M</text>
<text x="102.1" y="190">(P2)</text>
<text x="102.1" y="187.5">(P2)</text>
<text x="117.3" y="187.5">8</text>
<text x="117.3" y="190">9</text>
<text x="125" y="187.5">(Input)</text>
<text x="173.5" y="190.2">Title</text>
<text x="197.9" y="187.2">sam@repairfaq.org</text>
<text x="77.2" y="193.8">TP8</text>
<text x="91.9" y="192.5">+1.2</text>
<text x="102.1" y="192.5">(P1)</text>
<text x="115.3" y="192.5">10</text>
<text x="116.8" y="196.3">S4B</text>
<text x="173.5" y="197.6">Size Document</text>
<text x="188.7" y="193.8">Coherent</text>
<text x="200.9" y="197.6">Number</text>
<text x="207" y="193.8">C532</text>
<text x="217.2" y="193.8">Control</text>
<text x="233.4" y="193.8">Panel</text>
<text x="245.6" y="193.8">1</text>
<text x="257.6" y="197.6">REV</text>
<text x="176.8" y="201.4">A</text>
<text x="206" y="201.4">532-CPNL1-SCH</text>
<text x="257.6" y="201.4">1.4</text>
<text x="25.3" y="207.8">8</text>
<text x="57" y="207.8">7</text>
<text x="88.8" y="207.8">6</text>
<text x="120.5" y="207.8">5</text>
<text x="152.3" y="207.8">4</text>
<text x="173.5" y="205.2">Date:</text>
<text x="184" y="207.8">3</text>
<text x="195.8" y="205.2">June</text>
<text x="206" y="205.2">11,</text>
<text x="214.1" y="205.2">2003 Sheet</text>
<text x="215.8" y="207.8">2</text>
<text x="243.6" y="205.2">1</text>
<text x="247.5" y="207.8">1</text>
<text x="247.7" y="205.2">of</text>
<text x="261.9" y="205.2">1</text>
</g>
</svg>
